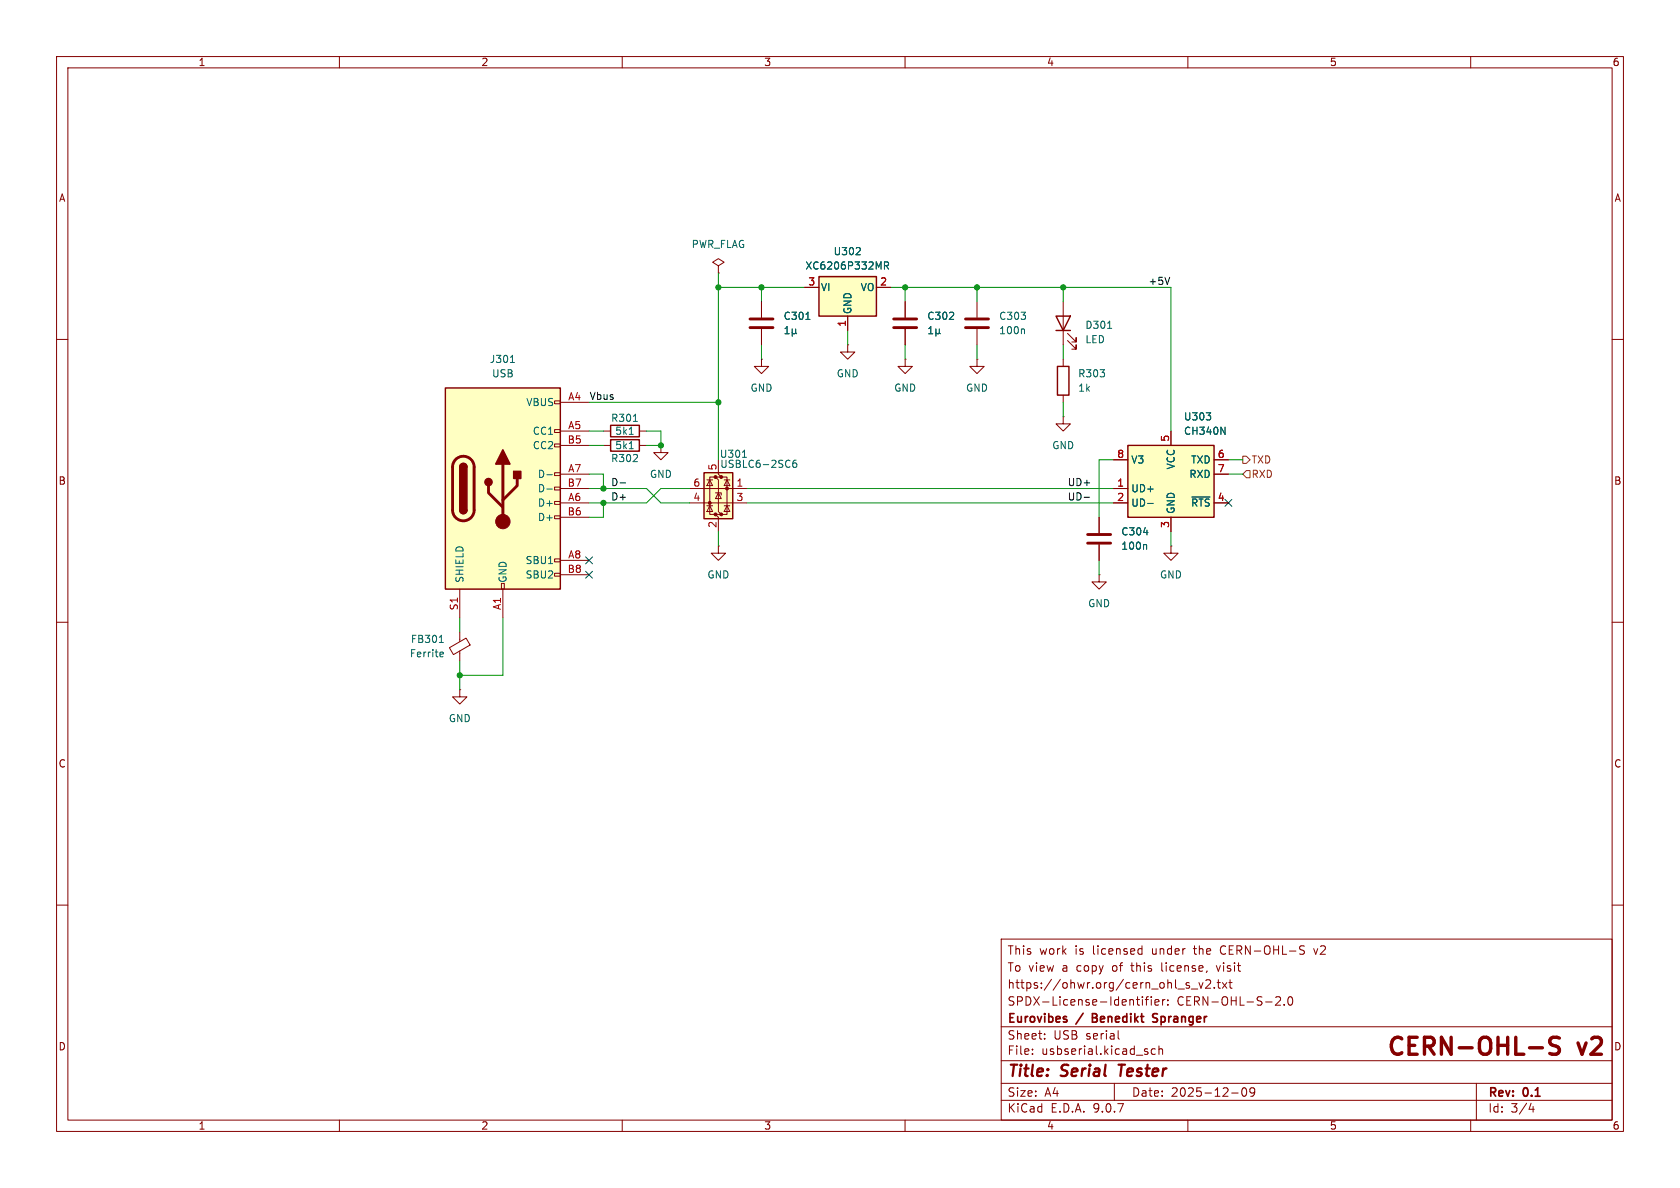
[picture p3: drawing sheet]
<svg xmlns="http://www.w3.org/2000/svg" width="297mm" height="210mm" viewBox="0 0 297 210" stroke-linecap="round" stroke-linejoin="round" font-family="sans-serif">
<g fill="none" stroke="#840000" stroke-width=".18">
<path d="M10 10h277v190h-277zM12 12h273v186h-273zM60 10v2M110 10v2M160 10v2M210 10v2M260 10v2M127 47l1-.6-1-.7-1 .7 1 .6v1.3M127 48.3h.1M160 53.3v2.8M160 58.2v2.8M172.7 53.3v2.8"/>
<path d="M172.7 58.2v2.8M10 60h2M106.7 78.7h1.2M106.7 76.2h1.2M113 78.7h1.3M113 76.2h1.3M116.8 78.7v1.3h1.3l-1.3 1.3-1.2-1.3h1.2M116.8 78.7h.1M160 63.5v1.3h1.3l-1.3 1.2-1.3-1.2h1.3M160 63.5h.1M172.7 63.5v1.3h1.3l-1.3 1.2-1.3-1.2h1.3M172.7 63.5h.1"/>
<path d="M285 60h2M194.3 91.4v2.8M194.3 96.3v2.8M207 96.5v1.3h1.3l-1.3 1.3-1.3-1.3h1.3M207 96.5h.1M10 110h2M79.5 114.5l2.9-1.7 .7 1.2-2.9 1.7zM81.3 111.8v1.6M81.3 115.1v1.7M194.3 101.6v1.3h1.3l-1.3 1.2-1.3-1.2h1.3M194.3 101.6h.1M285 110h2"/>
<path d="M81.3 121.9v1.3h1.2l-1.2 1.3-1.3-1.3h1.3M81.3 121.9h.1M10 160h2M177 166h108v32h-108zM200.9 176.7h.6M201.3 177.7h.2M201.5 167.7l.4 .1M201.9 167.2v1.5M201.9 168.6l-.4 .1M202 176.2v.1M202 176.7v1M202.5 176.7h.5"/>
<path d="M203 176.2l-.3 .2v1.3M203.5 176.2v.1M203.5 176.7v1M204.2 177.2l.7-.1-.1-.3-.4-.1-.2 .2v.7h.6M205.5 176.7v1M206 176.7l-.3 .1-.2 .2M206.5 177.6v.1M206.5 176.8v.1M209.9 174.2l.3 .1 .1 .2-.2 .2h-.3M209.9 173.7l.3 .1M210.6 174.8h1.1M212 173.7l.3 1 .4-1"/>
<path d="M213.2 173.3l.5-.1 .3 .1v.3l-.9 1.1h.9M214.7 174.6v.1M215 170.7l.4 1M215.2 173.7h.5M215.4 173.2v1.3l.3 .2M216.1 173.7l.8 1M216.9 173.7l-.8 1M217.2 173.7h.6M217.5 173.2v1.3l.3 .2M225.5 176.3l.6-.1 .2 .1 .1 .3-.9 1.1h.9M227 177.6v.1M227.8 176.3l.2-.1a.81 .81 0 0 1 .6 .6 .81 .81 0 0 1-.3 .8l-.1 .1a.81 .81 0 0 1-.4-1.4z"/>
<path d="M229.9 167.8l.6 .3 .1 .3-.3 .3-.6-.1M229.9 167.3h.7M232.2 167.7l.4 1M285 160h2M60 198v2M110 198v2M160 198v2M177 194.5h108M177 191.5h108M177 187.5h108M177 181.5h108M182.5 186.3v.1"/>
<path d="M182.5 185.5v.1M184.7 183.6v.1M184.7 182.8v.1M197 191.5v3M197.7 182.2v1.3l.2 .2M202.9 186v.3M204.2 185.5l-.4-.1-.3 .3v.4l.2 .2h.5M204.9 185.5l.2-.1 .4 .1v.9M204.9 184.9v1.5M210 198v2M217.7 193.2h1.2M219.7 192.4l.2-.1a.81 .81 0 0 1 .6 .6 .81 .81 0 0 1-.3 .8l-.2 .1a.81 .81 0 0 1-.3-1.4z"/>
<path d="M221.8 192.9l-.3 .3h-.3l-.2-.3 .1-.5 .4-.1 .2 .1a.99 .99 0 0 1-.3 1.4h-.3M260 198v2M261 191.5v6.5M270.7 195l-.4 1.1h.9M271 195.6v1"/>
</g>
<path d="M197.7 188.2h1.2M198.3 188.2l-.2 2" fill="none" stroke="#840000" stroke-width=".4"/>
<path d="M193.1 179.9h.5M193.6 179.2h-.5v1.5h.6M204.6 179.3l-.5-.1-.3 .3 .1 .3 .6 .2M203.8 180.6h.7" fill="none" stroke="#840000" stroke-width=".3"/>
<path d="M270.4 185.2h2.3M275.7 183.5l-.4-.1h-.8a.73 .73 0 0 0-.5 .7 .73 .73 0 0 0 .5 .7 1.1 1.1 0 0 1 1.2 .7 .77 .77 0 0 1-.6 .9h-.7l-.4-.2" fill="none" stroke="#840000" stroke-width=".6"/>
<g fill="none" stroke="#006464" stroke-width=".18">
<path d="M164.2 59h.7M164.2 58.1l.3-.4v1.3M165.5 58.8l.1 .2h.3l.2-.2M165.5 58.2v1.2M166.1 58.8l.1 .2M166.1 58.2v.6M180.9 58.2l.2 .1v.7M111.2 76.8h.8M111.2 79.3h.8M112 74.5h.7M202.2 94.1h.7M202.5 96.3l.2 .1v.7"/>
<path d="M77.7 113.6h.7M77.9 112.5l.1-.2v1.3M78 115.3h.3l.1 .3-.6 .1M78.3 116.1h-.3"/>
</g>
<path d="M107.9 77.7h5.1v2.1h-5.1zM107.9 75.2h5.1v2h-5.1z" fill="none" stroke="#840000" stroke-width=".25"/>
<path d="M158 56.4h4.1M158 57.9h4.1M170.7 56.4h4.1M170.7 57.9h4.1M192.3 94.5h4M192.3 96h4" fill="none" stroke="#840000" stroke-width=".51"/>
<path d="M124.5 83.6h5v8.1h-5z" fill="#ffffc2"/>
<g fill="#840000" stroke="#840000" stroke-width=".18">
<circle cx="128.5" cy="86.4" r=".25"/>
<circle cx="127.5" cy="84.3" r=".25"/>
<circle cx="127.5" cy="90.9" r=".25"/>
<circle cx="126.5" cy="84.3" r=".25"/>
<circle cx="126.5" cy="90.9" r=".25"/>
<circle cx="125.5" cy="88.9" r=".25"/>
</g>
<g fill="none" stroke="#840000" stroke-width=".18">
<path d="M188 53.3v7.7M188.7 58.9l1.5 1.6v-.8v.8h-.7M134.6 63.5v1.3h1.3l-1.3 1.2-1.3-1.2h1.3M134.6 63.5h.1M149.9 61v1.2h1.2l-1.2 1.3-1.3-1.3h1.3M149.9 61h.1M188.7 60.2l1.5 1.5v-.7v.7h-.7M121.9 86.4h10.2M121.9 88.9h10.2M125 89.4h1M125 84.8h1M125.5 84.8l.5 1.1h-1z"/>
<path d="M125.5 89.4l.5 1h-1zM126.5 87.1h1v.4M126.5 84.3h-1v6.6h1M127 81.3v2.5l.5 .5h-1l.5 .5v5.6l.5 .5h-1l.5 .5v2.6M127 87.1l.5 1h-1zM127 96.5v1.3h1.3l-1.3 1.3-1.3-1.3h1.3M127 96.5h.1M127.5 84.3h1v6.6h-1M128 89.4h1M128 84.8h1M128.5 84.8l.5 1.1h-1zM128.5 89.4l.5 1h-1z"/>
</g>
<path d="M186.7 55.9h2.5l-1.2 2.5zM186.7 58.4h2.5M124.5 83.6h5v8.1h-5z" fill="none" stroke="#840000" stroke-width=".25"/>
<path d="M195.8 58h.7M131.3 80.8h.7M140.7 81.4h-.3a.86 .86 0 0 0 0 1.2l.4-.1 .1-.4-.3-.3h-.2l-.3 .3" fill="none" stroke="#006464" stroke-width=".18"/>
<path d="M144.8 48.9h10.1v7h-10.1z" fill="#ffffc2"/>
<path d="M144.8 48.9h10.1v7h-10.1z" fill="none" stroke="#840000" stroke-width=".25"/>
<path d="M142.2 50.8h2.6M149.9 55.9v2.5M154.9 50.8h2.6" fill="none" stroke="#840000" stroke-width=".18"/>
<path d="M151.3 45h.8M152 43.9v.4M156.4 47l.6-.1 .1-.2-.1-.3-.6-.1v1.3M156.7 47l.4 .6" fill="none" stroke="#006464" stroke-width=".18"/>
<path d="M199.4 78.7h15.2v12.7h-15.2z" fill="#ffffc2"/>
<path d="M199.4 78.7h15.2v12.7h-15.2z" fill="none" stroke="#840000" stroke-width=".25"/>
<path d="M134.6 53.3v2.8M134.6 58.2v2.8M207 76.2v2.5M196.8 81.3h2.6M196.8 86.4h2.6M196.8 88.9h2.6M207 91.4v2.6M214.6 81.3h2.6M214.6 88.9h2.6M214.6 83.8h2.6" fill="none" stroke="#840000" stroke-width=".18"/>
<path d="M138.8 59h.7M138.8 58.1l.3-.4v1.3M140.1 58.8l.1 .2h.3l.2-.2M140.1 58.2v1.2M140.7 58.8l.1 .2M140.7 58.2v.6M142.5 56.5h.7M213.2 73h.8l-.4 .5M214 73.6v.5M215.8 75.5l.8 1.3v-1.3M202.9 89h1M210.7 87.9h3.2" fill="none" stroke="#006464" stroke-width=".18"/>
<path d="M132.6 56.4h4.1M132.6 57.9h4.1" fill="none" stroke="#840000" stroke-width=".51"/>
<path d="M78.7 68.6h20.4v35.5h-20.4z" fill="#ffffc2"/>
<g fill="none" stroke="#840000" stroke-width=".18">
<path d="M134.6 53.3v2.8M134.6 58.2v2.8M142.2 50.8h2.6M149.9 55.9v2.5M154.9 50.8h2.6M160 53.3v2.8M160 58.2v2.8M98 70.9h1.1v.5h-1.1zM98 75.9h1.1v.6h-1.1zM98 78.5h1.1v.5h-1.1zM99.1 71.1h5M99.1 76.2h5"/>
<path d="M99.1 78.7h5M188 73.7v1.2h1.2l-1.2 1.3-1.3-1.3h1.3M188 73.7h.1M188 63.5v1.3M188 69.9v1.2M207 76.2v2.5M98 83.6h1.1v.5h-1.1zM98 86.1h1.1v.5h-1.1zM98 88.6h1.1v.6h-1.1zM98 91.2h1.1v.5h-1.1zM98 98.8h1.1v.5h-1.1zM99.1 83.8h5"/>
<path d="M99.1 86.4h5M99.1 88.9h5M99.1 91.4h5M99.1 99.1h5M194.3 91.4v2.8M194.3 96.3v2.8M196.8 86.4h2.6M196.8 88.9h2.6M196.8 81.3h2.6M207 91.4v2.6M214.6 83.8h2.6M214.6 88.9h2.6"/>
<path d="M214.6 81.3h2.6M81.3 104.1v5.1M88.6 103.1h.6v1h-.6zM88.9 104.1v5.1M98 101.3h1.1v.6h-1.1zM99.1 101.6h5"/>
</g>
<path d="M78.7 68.6h20.4v35.5h-20.4zM186.9 64.8h2.1v5.1h-2.1zM81.3 82.6a.64 .64 0 0 1 .6-.7 .64 .64 0 0 1 .6 .7M81.3 90.2a.64 .64 0 0 0 .6 .6 .64 .64 0 0 0 .6-.6" fill="none" stroke="#840000" stroke-width=".25"/>
<path d="M80.6 81.2a1.9 1.9 0 0 1 2-.4 1.9 1.9 0 0 1 1.2 1.8v7.6a1.91 1.91 0 0 1-1.9 1.9 1.91 1.91 0 0 1-1.9-1.9v-7.8l.2-.6zM86.4 85.9v1.2l2.5 2.6M88.9 82v10.2M91.4 84.6v1.3l-2.5 2.5" fill="none" stroke="#840000" stroke-width=".51"/>
<g fill="#840000" stroke="#840000" stroke-width=".25">
<path d="M81.3 82.6h1.2v7.6h-1.2z"/>
<path d="M81.5 82.1a.64 .64 0 0 1 .7-.1 .64 .64 0 0 1 .3 .6h-1.2z"/>
<path d="M81.3 90.2h1.2a.64 .64 0 0 1-.6 .6 .64 .64 0 0 1-.6-.6z"/>
<path d="M88.9 79.5l1.3 2.5h-2.6z"/>
<path d="M90.8 83.3h1.3v1.3h-1.3z"/>
<circle cx="86.4" cy="85.2" r=".63"/>
</g>
<circle cx="88.9" cy="92.2" r="1.27" fill="#840000" stroke="#840000" stroke-width=".18"/>
<g fill="none" stroke="#006464" stroke-width=".18">
<path d="M138.8 59h.7M138.8 58.1l.3-.4v1.3M140.1 58.8l.1 .2h.3l.2-.2M140.1 58.2v1.2M140.7 58.8l.1 .2M140.7 58.2v.6M142.5 56.5h.7M151.3 45h.8M152 43.9v.4M156.4 47l.6-.1 .1-.2-.1-.3-.6-.1v1.3M156.7 47l.4 .6M164.2 59h.7"/>
<path d="M164.2 58.1l.3-.4v1.3M165.5 58.8l.1 .2h.3l.2-.2M165.5 58.2v1.2M166.1 58.8l.1 .2M166.1 58.2v.6M90.2 64.1h.8M213.2 73h.8l-.4 .5M214 73.6v.5M215.8 75.5l.8 1.3v-1.3M96.7 83.9h.9M96.7 86.5h.9M202.2 94.1h.7"/>
<path d="M202.5 96.3l.2 .1v.7M202.9 89h1M210.7 87.9h3.2"/>
</g>
<path d="M219.7 80.6h.6l.7 .7-.7 .6h-.6zM220.3 83.2h.7v1.3h-.7l-.6-.7z" fill="none" stroke="#725600" stroke-width=".18"/>
<path d="M206.8 49l-.4 1.3M109.6 85.4h1M191.7 87.9h.9" fill="none" stroke="#0f0f0f" stroke-width=".18"/>
<g fill="none" stroke="#009600" stroke-width=".18">
<path d="M127 50.8h15.2M127 48.3v33M134.6 50.8v2.5M149.9 58.4v2.6M157.5 50.8h49.5v25.4M160 50.8v2.5M172.7 50.8v2.5M188 50.8v2.5M104.1 76.2h2.6M104.1 78.7h2.6M104.1 71.1h22.9M114.3 76.2h2.5v2.5h-2.5"/>
<path d="M134.6 61v2.5M160 61v2.5M172.7 61v2.5M188 61v2.5M188 71.1v2.6M104.1 86.4h10.2l2.5 2.5h5.1M104.1 83.8h2.6v2.6M106.7 88.9v2.5h-2.6M121.9 86.4h-5.1l-2.5 2.5h-10.2M127 94v2.5M132.1 88.9h64.7M132.1 86.4h64.7"/>
<path d="M194.3 99.1v2.5M196.8 81.3h-2.5v10.1M207 94v2.5M217.2 81.3h2.5M217.2 83.8h2.5M81.3 109.2v2.6M81.3 116.8v5.1M88.9 109.2v10.2h-7.6"/>
</g>
<path d="M103.5 98.5l1.2 1.2M104.7 98.5l-1.2 1.2M216.6 88.3l1.2 1.2M217.8 88.3l-1.2 1.2M103.5 101l1.2 1.2M104.7 101l-1.2 1.2" fill="none" stroke="#000084" stroke-width=".18"/>
<g fill="#009600" stroke="#009600" stroke-width=".18">
<circle cx="106.7" cy="88.9" r=".46"/>
<circle cx="116.8" cy="78.7" r=".46"/>
<circle cx="106.7" cy="86.4" r=".46"/>
<circle cx="81.3" cy="119.4" r=".46"/>
<circle cx="134.6" cy="50.8" r=".46"/>
<circle cx="127" cy="50.8" r=".46"/>
<circle cx="160" cy="50.8" r=".46"/>
<circle cx="127" cy="71.1" r=".46"/>
<circle cx="172.7" cy="50.8" r=".46"/>
<circle cx="188" cy="50.8" r=".46"/>
</g>
<g font-size="4.2" fill="#840000">
<text x="245" y="187.4">CERN-OHL-S</text>
<text x="279.3" y="187.4">v2</text>
</g>
<g font-size="2.8" fill="#840000">
<text x="178" y="190.9">Title:</text>
<text x="187.7" y="190.9">Serial</text>
<text x="198.6" y="190.9">Tester</text>
</g>
<g font-size="2.1" fill="#840000">
<text x="178" y="172">To view</text>
<text x="178" y="169">This</text>
<text x="183.7" y="169">work</text>
<text x="187.8" y="172">a</text>
<text x="190.1" y="169">is</text>
<text x="190.5" y="172">copy</text>
<text x="193.3" y="169">licensed</text>
<text x="196.9" y="172">of</text>
<text x="200.4" y="172">this</text>
<text x="203.9" y="169">under</text>
<text x="205.9" y="172">license,</text>
<text x="211.5" y="169">the</text>
<text x="215.8" y="172">visit</text>
<text x="216.3" y="169">CERN-OHL-S</text>
<text x="233" y="169">v2</text>
<text x="178" y="178">SPDX-License-Identifier:</text>
<text x="178" y="175">https://ohwr.org/cern_ohl_s_v2.txt</text>
<text x="208" y="178">CERN-OHL-S-2.0</text>
<text x="178" y="184">Sheet:</text>
<text x="178" y="181.2">Eurovibes</text>
<text x="186.2" y="184">USB</text>
<text x="190.5" y="181.2">/</text>
<text x="192" y="184">serial</text>
<text x="193.8" y="181.2">Benedikt</text>
<text x="205.1" y="181.2">Spranger</text>
<text x="178" y="186.7">File:</text>
<text x="184.1" y="186.7">usbserial.kicad_sch</text>
<text x="178" y="196.9">KiCad</text>
<text x="178" y="194.1">Size:</text>
<text x="184.7" y="194.1">A4</text>
<text x="185.7" y="196.9">E.D.A.</text>
<text x="193.3" y="196.9">9.0.7</text>
<text x="200" y="194.1">Date:</text>
<text x="207" y="194.1">2025-12-09</text>
<text x="263" y="194.3">Rev:</text>
<text x="263" y="196.9">Id:</text>
<text x="267.1" y="196.9">3/4</text>
<text x="269.4" y="194.3">0.1</text>
</g>
<g font-size="1.8" fill="#840000">
<text x="35" y="11.9">1</text>
<text x="85" y="11.9">2</text>
<text x="135" y="11.9">3</text>
<text x="185" y="11.9">4</text>
<text x="235" y="11.9">5</text>
<text x="285" y="11.9">6</text>
<text x="10.3" y="35.9">A</text>
<text x="285.3" y="35.9">A</text>
<text x="10.3" y="85.9">B</text>
<text x="285.3" y="85.9">B</text>
<text x="10.3" y="135.9">C</text>
<text x="285.3" y="135.9">C</text>
<text x="10.3" y="185.9">D</text>
<text x="285.3" y="185.9">D</text>
<text x="35" y="199.9">1</text>
<text x="85" y="199.9">2</text>
<text x="135" y="199.9">3</text>
<text x="185" y="199.9">4</text>
<text x="235" y="199.9">5</text>
<text x="285" y="199.9">6</text>
</g>
<g font-size="1.8" fill="#006464">
<text x="122.2" y="44">PWR_FLAG</text>
<text x="142.3" y="47.9">XC6206P332MR</text>
<text x="147.3" y="45.3">U302</text>
<text x="145" y="51.7">VI</text>
<text x="152.1" y="51.7">VO</text>
<text x="138.4" y="56.7">C301</text>
<text x="150.7" y="55.6" transform="rotate(-90 150.7 55.6)">GND</text>
<text x="163.8" y="56.7">C302</text>
<text x="176.5" y="56.7">C303</text>
<text x="176.5" y="59.3">100n</text>
<text x="191.8" y="58.3">D301</text>
<text x="86.5" y="64.4">J301</text>
<text x="191.8" y="60.9">LED</text>
<text x="86.9" y="66.9">USB</text>
<text x="92.9" y="72">VBUS</text>
<text x="132.6" y="69.4">GND</text>
<text x="147.8" y="66.9">GND</text>
<text x="158" y="69.4">GND</text>
<text x="170.7" y="69.4">GND</text>
<text x="190.5" y="66.9">R303</text>
<text x="190.5" y="69.4">1k</text>
<text x="94.1" y="77.1">CC1</text>
<text x="107.9" y="74.8">R301</text>
<text x="108.7" y="77.1">5k1</text>
<text x="209.2" y="77.1">CH340N</text>
<text x="209.2" y="74.5">U303</text>
<text x="94.1" y="79.6">CC2</text>
<text x="107.9" y="81.9">R302</text>
<text x="108.7" y="79.6">5k1</text>
<text x="127.2" y="81.1">U301</text>
<text x="127.2" y="82.9">USBLC6-2SC6</text>
<text x="185.9" y="79.6">GND</text>
<text x="199.9" y="82.1">V3</text>
<text x="207.9" y="83.1" transform="rotate(-90 207.9 83.1)">VCC</text>
<text x="210.5" y="82.1">TXD</text>
<text x="95" y="84.7">D-</text>
<text x="95" y="87.2">D-</text>
<text x="95" y="89.8">D+</text>
<text x="114.8" y="84.7">GND</text>
<text x="199.9" y="87.2">UD+</text>
<text x="199.9" y="89.8">UD-</text>
<text x="210.2" y="84.7">RXD</text>
<text x="210.5" y="89.8">~{RTS}</text>
<text x="95" y="92.3">D+</text>
<text x="198.1" y="94.8">C304</text>
<text x="207.9" y="90.9" transform="rotate(-90 207.9 90.9)">GND</text>
<text x="92.8" y="99.9">SBU1</text>
<text x="198.1" y="97.4">100n</text>
<text x="82.1" y="103.1" transform="rotate(-90 82.1 103.1)">SHIELD</text>
<text x="89.8" y="103.1" transform="rotate(-90 89.8 103.1)">GND</text>
<text x="92.8" y="102.5">SBU2</text>
<text x="125" y="102.5">GND</text>
<text x="192.3" y="107.5">GND</text>
<text x="205" y="102.5">GND</text>
<text x="72.5" y="113.9">FB301</text>
<text x="72.4" y="116.4">Ferrite</text>
<text x="79.2" y="127.9">GND</text>
</g>
<g font-size="1.8" fill="#a90000">
<text x="142.8" y="50.5">3</text>
<text x="155.5" y="50.5">2</text>
<text x="149.6" y="57.9" transform="rotate(-90 149.6 57.9)">1</text>
<text x="100.3" y="70.9">A4</text>
<text x="100.3" y="75.9">A5</text>
<text x="100.3" y="78.5">B5</text>
<text x="100.3" y="83.6">A7</text>
<text x="126.7" y="83.3" transform="rotate(-90 126.7 83.3)">5</text>
<text x="197.4" y="81">8</text>
<text x="206.8" y="78.2" transform="rotate(-90 206.8 78.2)">5</text>
<text x="215.2" y="81">6</text>
<text x="215.2" y="83.6">7</text>
<text x="100.3" y="86.1">B7</text>
<text x="100.3" y="88.6">A6</text>
<text x="122.5" y="86.1">6</text>
<text x="122.5" y="88.6">4</text>
<text x="130.1" y="86.1">1</text>
<text x="130.1" y="88.6">3</text>
<text x="197.4" y="86.1">1</text>
<text x="197.4" y="88.6">2</text>
<text x="215.2" y="88.6">4</text>
<text x="100.3" y="91.2">B6</text>
<text x="126.7" y="93.4" transform="rotate(-90 126.7 93.4)">2</text>
<text x="206.8" y="93.4" transform="rotate(-90 206.8 93.4)">3</text>
<text x="100.3" y="101.3">B8</text>
<text x="100.3" y="98.8">A8</text>
<text x="81" y="108" transform="rotate(-90 81 108)">S1</text>
<text x="88.6" y="107.9" transform="rotate(-90 88.6 107.9)">A1</text>
</g>
<g font-size="1.8" fill="#0f0f0f">
<text x="202.9" y="50.5">+5V</text>
<text x="104.1" y="70.8">Vbus</text>
<text x="107.9" y="86">D-</text>
<text x="107.9" y="88.6">D+</text>
<text x="188.7" y="88.6">UD-</text>
<text x="188.7" y="86">UD+</text>
</g>
<g font-size="1.8" fill="#725600">
<text x="221.2" y="82.1">TXD</text>
<text x="221.2" y="84.7">RXD</text>
</g>
</svg>
